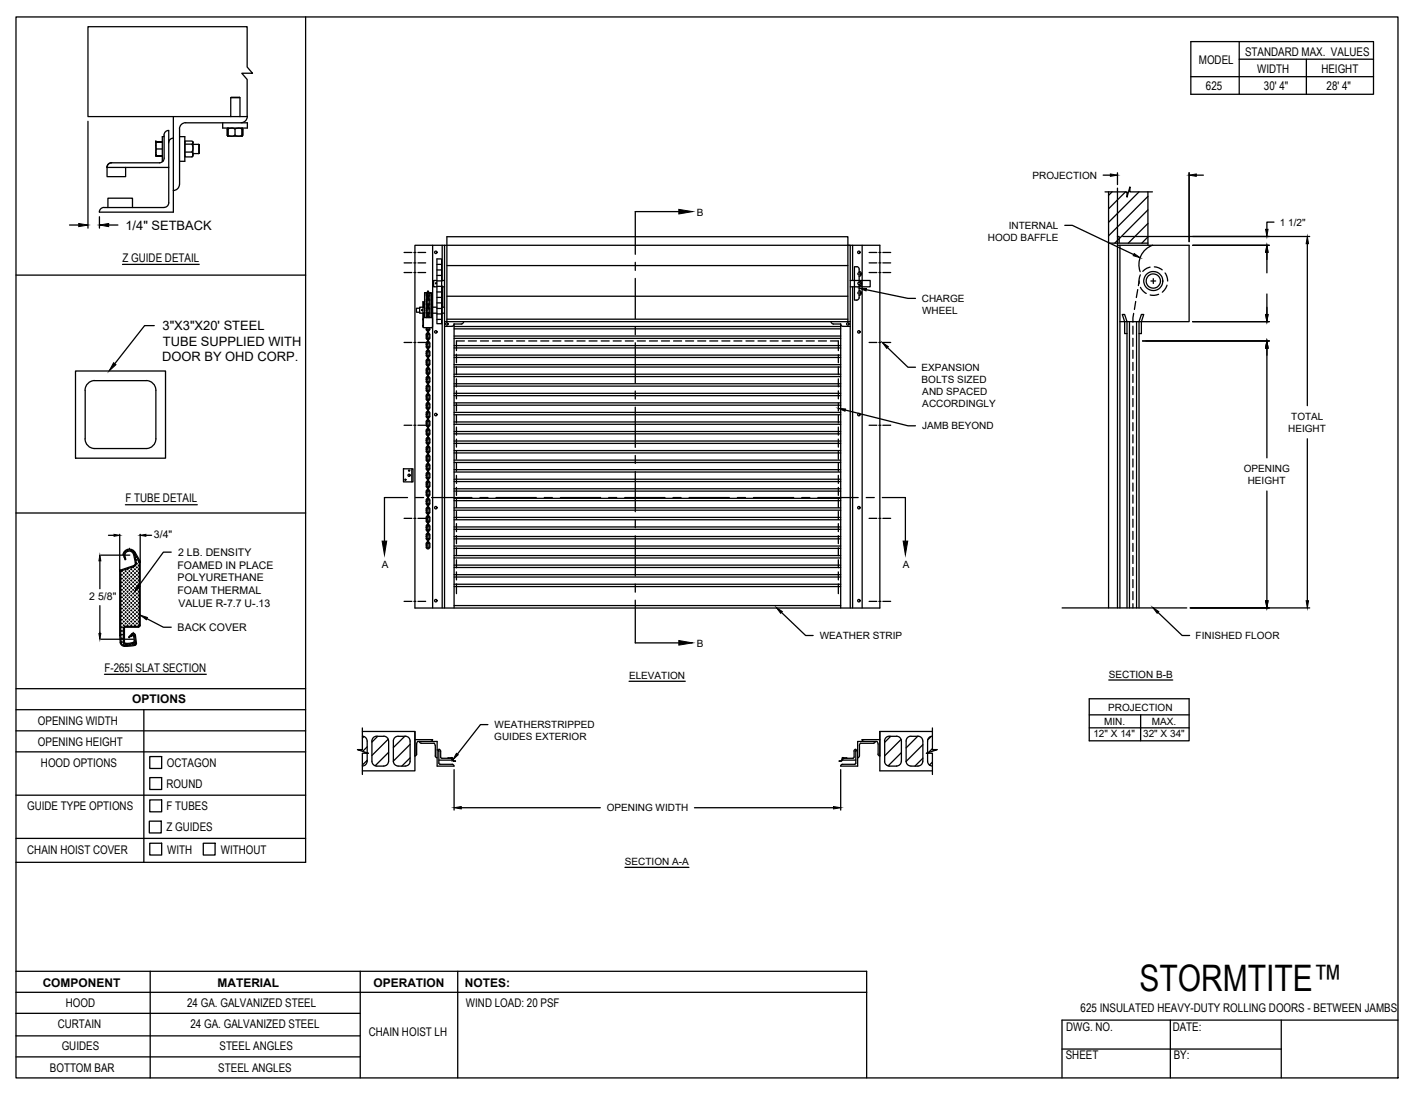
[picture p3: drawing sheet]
<svg xmlns="http://www.w3.org/2000/svg" width="279mm" height="216mm" viewBox="0 0 279 216" stroke-linecap="round" stroke-linejoin="round" font-family="sans-serif">
<!-- layer: CHAIN HOIST LH -->
<g fill="none" stroke="#000" stroke-width=".25">
<path d="M218 37.9h4.4v1l.5-2v1h4.5M218.7 37.9v82.1M219.4 37.9l-.7 .6M220.5 37.1v82.9M222.1 37.9l-3.4 3.3M222.9 37h.1M224.7 37.9l-6 6M226.5 38.8l-7.8 7.7M226.5 37.9v10.5M79.7 49.8h1.6M79.7 51.9h1.6M79.7 53.8h1.6"/>
<path d="M81.7 49.8h.4M81.7 51.9h.4M81.7 53.8h.4M81.9 48.4h91.7v71.6h-91.7zM82.5 49.8h1.5M82.5 51.9h1.5M82.5 53.8h1.5M84.1 58.2l.3 .4M84.1 60l.3 .3M84.1 58.1h.2h-.2M84.3 58.2l.1 .2M84.3 60l.1 .1"/>
<path d="M84.3 59.3v.2h-.2l.2 .1v.4M84.3 58v.3M84.4 57.6l-.3 .4M84.4 58.9l-.3 .4M84.4 57.8l-.1 .2M84.4 59.1l-.1 .2M84.4 58.3h.1M84.4 58.3v.9h.1M84.5 57.5h-.1v.5l.1-.1M84.5 57.8l.1 .2M84.5 59.1l.1 .9M84.5 57.6l.3 .4"/>
<path d="M84.5 58.9l.3 .4M84.5 58.3v.4h-.1h.1v.5M84.5 57.5v.5M84.6 60l-.1 .1M84.6 58l-.1 .4M84.8 58.2l-.3 .4M84.8 60l-.3 .3M85.4 48.4v71.6M86.1 55.9h.1M86.2 55.4h-.6v1.2h.6M86.2 51.1h.9v12.8h-.9zM86.2 56.5h.9"/>
<path d="M86.2 55.4h.9M86.2 59.8h.9M86.2 58.7h.9M86.2 57.6h.9M86.2 54.4h.9M86.2 53.3h.9M86.2 52.2h.9M87.1 55.4h.6M87.1 56.6h.6M87.2 48.4v7.1M87.2 56.4v63.6M87.4 56.6v4"/>
<path d="M87.7 48.4v71.6M88.2 52.4h79.1M88.2 58.5h79.1M167.3 48.4h.4M167.8 55.4h3.9v1.2h-3.9M167.8 48.4v71.6M168.2 48.4v7M168.2 56.6v63.4M169.5 57.3a.48 .48 0 0 1 .5 .5 .48 .48 0 0 1-.5 .5M169.5 53.6a.48 .48 0 0 1 .5 .4 .48 .48 0 0 1-.5 .5M169.5 55.5a.48 .48 0 0 1 .5 .4 .48 .48 0 0 1-.5 .5M169.5 53.1l-.2-.4-.7-.1v6.6h.7l.2-.2v-.7"/>
<path d="M169.5 54.5v1h.5M169.5 53.1v.5M170 56.4h-.5v.9M170.1 48.4v71.6M171.5 49.8h1.5M171.5 51.9h1.5M171.5 53.8h1.5M173.4 49.8h.4M173.4 51.9h.4M173.4 53.8h.4M174.2 49.8h1.5M174.2 51.9h1.5"/>
<path d="M174.2 53.8h1.5M218.7 48h7.8M220.5 48.4h14.1v15.1h-13.6M220.5 46.7h.3v1.2M221 48.4v71.6M224.1 59.5l-.3 1.6M224.5 57.2l-.3 1.5M224.8 55.5l-.2 .9M225 54.3l-.3 .9 .1 .7M225 56.7l.5 .7 .7 .5M226.5 41.4l-6.5 6.6M226.5 44.1l-3.9 3.9"/>
<path d="M226.5 46.8l-1.2 1.2M226.9 52.7l-.6 .2-.8 .7M227.1 55.5h.9M227.4 48.4a4.1 4.1 0 0 0-2.4 5.2M227.6 55v.9M227.8 52.7l.8 .2 .7 .4M228.6 58.1l-.9 .2-.8-.1M229.9 53.9l.3 .6 .2 1M230.3 56.3l-.3 .5-.7 .9M79.7 67.6h1.6M81.7 67.6h.4M82.5 67.6h1.5"/>
<path d="M82.8 60.8h-.6v.8h.6M83.3 61.2h.1M83.4 64.2v.2M83.4 62.9v.3M83.5 60.6h-.7v1.2h.7M83.5 60.6l.3 .1M83.5 62.7h1.8v1.9l-1.6 .1-.2-.2M83.5 60.6v-1.1v5.1v-2.7M83.8 61.7l-.3 .2M84.1 78.8l.3 .3M84.1 75.3l.3 .3M84.1 61.7l.3 .3"/>
<path d="M84.1 71.5h.2v.4M84.1 74.6v.7M84.1 64.7v.4l.3 .2M84.1 69.7h.2v.4M84.3 78.8l.1 .1M84.3 77l.1 .2M84.3 75.3l.1 .2M84.3 71.9l.1 .1M84.3 73.6l.1 .1M84.3 66.7l.1 .2M84.3 65l.1 .2M84.3 68.4l.1 .2"/>
<path d="M84.3 70.1l.1 .2M84.3 61.7l.1 .1M84.3 78.1v.2h-.2h.2v.5M84.3 79.8v.3h-.2h.2v.4M84.3 74.6v.3h-.2h.2v.4M84.3 76.3v.3h-.2h.2v.4M84.3 72.9v.3h-.2h.2v.4M84.3 71.2v.2h-.2M84.3 66v.3h-.2h.2v.4M84.3 69.4v.3h-.2M84.3 67.7v.3h-.2h.2v.4M84.3 61v.3h-.2h.2v.4"/>
<path d="M84.3 64.7v.3M84.4 79.4a1.09 1.09 0 0 0 0 1.4M84.4 77.7l-.3 .2v.9M84.4 76l-.3 .2v.8l.3 .4M84.4 74.3l-.3 .3M84.4 70.8l-.3 .2v.9l.3 .3M84.4 72.5a1.09 1.09 0 0 0 0 1.4M84.4 65.7a1.09 1.09 0 0 0 0 1.3M84.4 67.4a1.09 1.09 0 0 0 0 1.4M84.4 69.1l-.3 .3v.9l.3 .2M84.4 62.4l-.3 .3v-4.9h-.3v4.9M84.4 60.6l-.3 .4"/>
<path d="M84.4 77.9l-.1 .2M84.4 79.6l-.1 .2M84.4 76.2l-.1 .1M84.4 74.4l-.1 .2M84.4 72.7l-.1 .2M84.4 71l-.1 .2M84.4 65.8l-.1 .2M84.4 67.6l-.1 .1M84.4 69.3l-.1 .1M84.4 62.5l-.1 .2M84.4 60.8l-.1 .2M84.4 62.6v.1"/>
<path d="M84.4 79.7h.1M84.4 73.7h.1M84.4 65.9h.1M84.4 69.4h.1M84.4 77.5h.1v.5M84.4 73.7v.8h.1M84.4 74.1h.1v.4M84.4 68.9h.1h-.1M84.4 62.2h.1v.4M84.4 60.4h.1M84.4 65.5h.1v.4M84.4 79.2h.1v.5"/>
<path d="M84.5 77.1h-.1v.9h.1M84.5 78.8h-.1v.9M84.5 75.4h-.1v.9h.1M84.5 71.9h-.1v.9h.1M84.5 70.2h-.1v.9h.1M84.5 65.1h-.1v.8M84.5 68.5h-.1v.9M84.5 66.8h-.1v.8h.1M84.5 61.8h-.1v.8M84.5 62.6v.1M84.5 60h-.1v.9h.1M84.5 77.9l.1 .9"/>
<path d="M84.5 79.6l.1 .2-.1 .8M84.5 74.4l.1 .2M84.5 76.2l.1 .1-.1 .9M84.5 72.7l.1 .9-.1 .1M84.5 71l.1 .9-.1 .1M84.5 65.8l.1 .2-.1 .9M84.5 69.3l.1 .8-.1 .2M84.5 67.6l.1 .8-.1 .2M84.5 62.5l.1 .2M84.5 60.8l.1 .9-.1 .1M84.5 77.7l.3 .2v.9M84.5 79.4l.3 .4v.8l-.3 .2"/>
<path d="M84.5 74.3l.3 .3M84.5 76l.3 .3v.9l-.3 .2M84.5 72.5l.3 .2v.9l-.3 .3M84.5 70.8l.3 .2v.9l-.3 .3M84.5 65.7l.3 .3v.9l-.3 .1M84.5 69.1l.3 .2v.8l-.3 .4M84.5 67.4l.3 .2v.8l-.3 .4M84.5 62.4l.3 .3v-4.9h.3v4.9M84.5 60.6l.3 .4M84.5 78.8v.4h-.1M84.5 73.7v.4h-.1M84.5 75.4v.4h-.1h.1v.5"/>
<path d="M84.5 71.9v.4h-.1l.1 .1v.4M84.5 70.2v.4l-.1 .1h.1v.4M84.5 65.1v.4h-.1M84.5 66.8v.4h-.1h.1v.4M84.5 61.8v.4h-.1M84.5 60v.9M84.5 68.5v.9M84.5 77.1v.4h-.1M84.6 78.8l-.1 .1M84.6 75.3l-.1 .2M84.6 64.7l-.1 .5M84.6 74.6v.7"/>
<path d="M84.8 78.8l-.3 .3M84.8 75.3l-.3 .3M84.8 61.7l-.3 .3M84.8 64.7v.4l-.3 .2M84.8 74.6v.7M85.1 61.8h1.1M85.1 60.6h1.1M86.2 63h.9M86.2 62h.9M86.2 60.9h.9M87.1 61.8h.6M87.1 60.6h.6"/>
<path d="M87.7 63.5h80.1M88.2 63.5v-16.8h79.1v16.8M88.2 63h79.1M89.6 63.9l-.1 .3-.4 .2h-1.4M89.6 63.9v56.1M89.6 64.4h76.3M89.6 80h76.3M89.6 79.5h76.3M89.6 78.1h76.3M89.6 77.6h76.3M89.6 76.2h76.3M89.6 75.7h76.3"/>
<path d="M89.6 74.3h76.3M89.6 73.9h76.3M89.6 72.4h76.3M89.6 72h76.3M89.6 70.5h76.3M89.6 70.1h76.3M89.6 68.7h76.3M89.6 68.2h76.3M89.6 66.8h76.3M89.6 66.3h76.3M89.6 64.9h76.3M90.1 70v1.6"/>
<path d="M90.1 72.4v1.6M90.1 74.8v1.5M90.1 77.1v1.6M90.1 79.5v1.6M91.5 63.5l-.3 .4h-.2h-1.4M91.6 67.3h-1.5v1.9M92.4 67.3h1.6M94.8 67.3h1.6M97.2 67.3h1.6M99.6 67.3h1.6M101.9 67.3h1.6M104.3 67.3h1.6"/>
<path d="M106.7 67.3h1.6M109.1 67.3h1.6M111.5 67.3h1.6M113.9 67.3h1.5M116.2 67.3h1.6M118.6 67.3h1.6M121 67.3h1.6M123.4 67.3h1.6M125.8 67.3h1.5M128.1 67.3h1.6M130.5 67.3h1.6M132.9 67.3h1.6"/>
<path d="M135.3 67.3h1.6M137.7 67.3h1.6M140 67.3h1.6M142.4 67.3h1.6M144.8 67.3h1.6M147.2 67.3h1.6M149.6 67.3h1.6M152 67.3h1.5M154.3 67.3h1.6M156.7 67.3h1.6M159.1 67.3h1.6M161.5 67.3h1.6"/>
<path d="M163.9 67.3h1.5v1.9M164 63.5l.2 .4h.3h1.4v56.1M165.4 70v1.6M165.4 72.4v1.6M165.4 74.8v1.5M165.4 77.1v1.6M165.4 79.5v1.6M165.9 63.9l.2 .4 .2 .1h1.5M171.5 67.6h1.5M173.4 67.6h.4M174.2 67.6h1.5M222.4 65.8h-.5v-2.3l-.5-1.4h.5l.5 1.4v56.5"/>
<path d="M222.9 63.5v56.5M223.5 64.4v1.6M223.5 66.8v1.5M223.5 69.1v1.6M223.5 71.5v1.6M223.5 73.9v1.6M223.5 76.3v1.6M223.5 78.7v1.5M223.7 61.8l-.2 1.8M224.3 63.5v56.5M224.7 65.8h.5v-2.3l.5-1.4h-.5l-.5 1.4v56.5M79.6 92.5h1.9v2.6h-1.9z"/>
<path d="M79.7 83.9h1.6M81.3 92.5v2.6M81.7 83.9h.4M82.5 83.9h1.5M84.1 89.1l.3 .3M84.1 92.5l.3 .3M84.1 85.2h.2v.4M84.1 86.7v.8l.3 .2M84.1 93.8h.2v.4M84.1 83.5h.2v.4M84.1 97v.8l.3 .2M84.1 97.3h.2v.4"/>
<path d="M84.3 85.6l.1 .2M84.3 87.3l.1 .2M84.3 89.1l.1 .1M84.3 94.2l.1 .2M84.3 90.8l.1 .1M84.3 92.5l.1 .2M84.3 80.5l.1 .1M84.3 82.2l.1 .1M84.3 83.9l.1 .2M84.3 97.7l.1 .1M84.3 99.4l.1 .1M84.3 95.9l.1 .2"/>
<path d="M84.3 84.9v.3h-.2M84.3 88.4v.2h-.2h.2v.5M84.3 86.7v.2h-.2h.2v.5M84.3 93.5v.3h-.2M84.3 95.3v.2h-.2h.2v.4M84.3 91.8v.3h-.2h.2v.4M84.3 90.1v.3h-.2h.2v.4M84.3 83.2v.3h-.2M84.3 81.5v.3h-.2h.2v.4M84.3 97v.2h-.2M84.3 98.7v.3h-.2h.2v.4M84.4 88l-.3 .2v.9"/>
<path d="M84.4 84.6l-.3 .2v.8l.3 .4M84.4 86.3l-.3 .3M84.4 94.9a1.09 1.09 0 0 0 0 1.4M84.4 93.2l-.3 .2v.8l.3 .4M84.4 89.7l-.3 .2v.9l.3 .3M84.4 91.5l-.3 .2v.8M84.4 81.1a1.09 1.09 0 0 0 0 1.4M84.4 82.9l-.3 .3v.8l.3 .2M84.4 96.6l-.3 .4M84.4 98.4l-.3 .3v.8l.3 .2M84.4 84.8l-.1 .1M84.4 86.5l-.1 .1"/>
<path d="M84.4 88.2l-.1 .2M84.4 95.1l-.1 .1M84.4 93.4l-.1 .1M84.4 91.7l-.1 .1M84.4 89.9l-.1 .2M84.4 81.3l-.1 .2M84.4 83l-.1 .2M84.4 96.8l-.1 .2M84.4 98.5l-.1 .2M84.4 87.4h.1M84.4 91.7h.1M84.4 84h.1"/>
<path d="M84.4 97.7h.1M84.4 87.4v.9h.1M84.4 84v.8h.1M84.4 82.7h.1h-.1M84.4 97.7v.9h.1M84.4 87.8h.1v.5M84.4 91.3h.1v.4M84.4 99.9h.1v.4M84.5 85.7h-.1v.9h.1M84.5 89.1h-.1v.9h.1M84.5 92.6h-.1v.9l.1-.1M84.5 94.3h-.1v.9h.1"/>
<path d="M84.5 90.9h-.1v.8M84.5 82.3h-.1v.8h.1M84.5 80.5l-.1 .1v.8h.1M84.5 96h-.1v.4h.1h-.1v.5h.1M84.5 99.5h-.1v.8h.1M84.5 95.1l.1 .2-.1 .8M84.5 84.8l.1 .1-.1 .9M84.5 88.2l.1 .9M84.5 86.5l.1 .1M84.5 93.4l.1 .1-.1 .9M84.5 91.7l.1 .8M84.5 89.9l.1 .9-.1 .1"/>
<path d="M84.5 83l.1 .9-.1 .2M84.5 81.3l.1 .9-.1 .1M84.5 96.8l.1 .2M84.5 98.5l.1 .9-.1 .1M84.5 94.9l.3 .4v.8l-.3 .2M84.5 84.6l.3 .3v.9l-.3 .2M84.5 88l.3 .2v.9M84.5 86.3l.3 .3M84.5 93.2l.3 .3v.9l-.3 .2M84.5 91.5l.3 .2v.8M84.5 89.7l.3 .2v.9l-.3 .3M84.5 82.9l.3 .1v.9l-.3 .3"/>
<path d="M84.5 81.1l.3 .2v.9l-.3 .3M84.5 96.6l.3 .4M84.5 98.4l.3 .1v.9l-.3 .3M84.5 87.4v.4h-.1M84.5 85.7v.4h-.1h.1v.5M84.5 92.6v.4h-.1h.1v.5M84.5 94.3v.4h-.1h.1v.5M84.5 90.9v.4h-.1M84.5 89.2v.4h-.1h.1v.4M84.5 84v.4h-.1h.1v.5M84.5 80.6v.3l-.1 .1h.1v.4M84.5 99.5v.4h-.1"/>
<path d="M84.5 97.7v.4l-.1 .1h.1v.4M84.5 82.3v.8M84.5 96v.9M84.6 89.1l-.1 .1M84.6 92.5l-.1 .2M84.6 86.7l-.1 .8M84.6 97l-.1 .8M84.8 89.1l-.3 .3M84.8 92.5l-.3 .3M84.8 86.7v.8l-.3 .2M84.8 97v.8l-.3 .2M89.6 98.8h76.3"/>
<path d="M89.6 98.3h76.3M89.6 96.9h76.3M89.6 96.5h76.3M89.6 95h76.3M89.6 94.6h76.3M89.6 93.2h76.3M89.6 92.7h76.3M89.6 91.3h76.3M89.6 90.8h76.3M89.6 89.4h76.3M89.6 88.9h76.3M89.6 87.5h76.3"/>
<path d="M89.6 87h76.3M89.6 85.6h76.3M89.6 85.2h76.3M89.6 83.7h76.3M89.6 83.3h76.3M89.6 81.9h76.3M89.6 81.4h76.3M90.1 81.9v1.6M90.1 84.3v1.6M90.1 86.7v1.5M90.1 89v1.6M90.1 91.4v1.6"/>
<path d="M90.1 93.8v1.6M90.1 96.2v1.6M90.1 98.6v1.6M165.4 81.9v1.6M165.4 84.3v1.6M165.4 86.7v1.5M165.4 89v1.6M165.4 91.4v1.6M165.4 93.8v1.6M165.4 96.2v1.6M165.4 98.6v1.6M171.5 83.9h1.5"/>
<path d="M173.4 83.9h.4M174.2 83.9h1.5M223.5 81v1.6M223.5 83.4v1.6M223.5 85.8v1.6M223.5 88.2v1.6M223.5 90.6v1.6M223.5 92.9v1.6M223.5 95.3v1.6M223.5 97.7v1.6M79.7 102.3h1.6M79.7 118.7h1.6"/>
<path d="M81.7 102.3h.4M81.7 118.7h.4M82.5 102.3h1.5M82.5 118.7h1.5M84.1 102.8l.3 .4M84.1 105.9h.2v.4M84.1 107.6h.2v.4M84.1 100.4v.9l.3 .1M84.3 102.8l.1 .2M84.3 106.3l.1 .1M84.3 104.5l.1 .2M84.3 101.1l.1 .2"/>
<path d="M84.3 100.4v.3h-.2h.2v.4M84.3 105.6v.2h-.2M84.3 107.3v.2h-.2M84.3 103.8v.3h-.2h.2v.4M84.3 102.1v.3h-.2h.2v.4M84.4 100.1l-.3 .3M84.4 106.9l-.3 .2v.9a.35 .35 0 0 0 .3 .3 .35 .35 0 0 0 .4-.3v-.7l-.3-.4M84.4 105.2l-.3 .2v.9l.3 .3M84.4 103.5l-.3 .3v.9l.3 .2M84.4 101.8l-.3 .2v.8M84.4 100.2l-.1 .2M84.4 107.1l-.1 .2"/>
<path d="M84.4 105.4l-.1 .1M84.4 103.7l-.1 .1M84.4 102l-.1 .1M84.4 105.5h.1M84.4 102h.1M84.4 101.6h.1v.4M84.5 102.9h-.1v.4h.1h-.1v.5l.1-.1M84.5 104.6h-.1v.9M84.5 106.3h-.1v.9h.1M84.5 101.2h-.1v.8M84.5 100.2l.1 .2M84.5 107.1l.1 .9-.2 .2-.1-.2"/>
<path d="M84.5 105.4l.1 .2-.1 .8M84.5 103.7l.1 .8-.1 .2M84.5 102l.1 .8M84.5 100.1l.3 .3M84.5 105.2l.3 .4v.8l-.3 .2M84.5 103.5l.3 .2v.8l-.3 .4M84.5 101.8l.3 .2v.8M84.5 104.6v.4h-.1h.1v.5M84.5 106.3v.4h-.1l.1 .1v.4M84.5 101.2v.4h-.1M84.5 102.9v.9M84.6 102.8l-.1 .2"/>
<path d="M84.6 100.4l-.1 .9M84.8 102.8l-.3 .4M84.8 100.4v.9l-.3 .1M89.6 119.5h76.3M89.6 115.8h76.3M89.6 115.3h76.3M89.6 113.9h76.3M89.6 113.4h76.3M89.6 112h76.3M89.6 111.5h76.3M89.6 110.1h76.3M89.6 109.6h76.3"/>
<path d="M89.6 108.2h76.3M89.6 107.8h76.3M89.6 106.3h76.3M89.6 105.9h76.3M89.6 104.5h76.3M89.6 104h76.3M89.6 102.6h76.3M89.6 102.1h76.3M89.6 100.7h76.3M89.6 100.2h76.3M90.1 100.9v1.6M90.1 103.3v1.6"/>
<path d="M90.1 105.7v1.6M90.1 108.1v1.6M90.1 110.5v1.6M90.1 112.9v1.5M90.1 115.2v2M165.4 100.9v1.6M165.4 103.3v1.6M165.4 105.7v1.6M165.4 108.1v1.6M165.4 110.5v1.6M165.4 112.9v1.5M165.4 115.2v2"/>
<path d="M171.5 102.3h1.5M171.5 118.7h1.5M173.4 102.3h.4M173.4 118.7h.4M174.2 102.3h1.5M174.2 118.7h1.5M209.6 120h24.6M223.5 100.1v1.6M223.5 102.5v1.6M223.5 104.9v1.5M223.5 107.2v1.6M223.5 109.6v1.6"/>
<path d="M223.5 112v1.6M223.5 114.4v1.6M223.5 116.8v1.5M223.5 119.1v.9M71.5 145.3a.94 .94 0 0 1 .9 .9M71.5 144.4h10.4v7.7h-10.4M71.5 143.7v4.2h-1l2.2 .8h-1.2v4.1M71.8 145.4l-.3 .3M72.4 150.2a.94 .94 0 0 1-.9 1M72.5 147.4l-.9 .9M72.5 150.1l-1 .9M72.5 146.2v2.4"/>
<path d="M72.5 148.7v1.5M73.4 150.2a.94 .94 0 0 0 .9 1h1.4a.98 .98 0 0 0 1-1M73.4 146.2v4M74.3 145.3a.94 .94 0 0 0-.9 .9M74.3 145.3h1.4M74.5 145.3l-1.1 1.2M75.7 145.3a.94 .94 0 0 1 1 .9M76.6 145.9l-3.2 3.2M76.7 148.5l-2.7 2.6M76.7 146.2v4M77.6 146.2v4M78.6 145.3a.94 .94 0 0 0-1 .9"/>
<path d="M78.6 145.3h1.4M79.9 145.3l-2.3 2.2M80 145.3a.94 .94 0 0 1 .9 .9M80.9 146.9l-3.3 3.3a.94 .94 0 0 0 1 1h1.4M80.9 149.6l-1.6 1.6M80.9 146.2v4M80.9 150.2a.94 .94 0 0 1-.9 1M81.9 149.2l.3-.4v-2l.2-.5h3.9v4.9h3.3l-.4-.4h-2.4M81.9 146h3.5M81.9 144.4v4.8M82.7 146.3l.4 .4M83.1 146.7h2.6"/>
<path d="M85.3 146l-.3 .3M85.6 146.7l.3 .4v2.1M85.9 149.2l.3 .3M86.2 148l.4 .3M86.9 149.4l.3 .2h1.8l.4 .6h.5h-.4l-.2-.6h-.3M86.9 148.2l-.3-.3v2.7l.2 .2M87 148.2v1.2M88.9 149.6l.3 .4h-2.6M89.1 149.6h-.7M166.4 149.6l-.2-.1v.2M166.4 149.6l-.3 .6h-.5h.4l.2-.5M166.4 149.6h.7"/>
<path d="M166.4 149.6h1.9M166.6 149.6l-.4 .4h2.7M168.3 149.6l.2-.2 .1-1.4 .3-.1v2.7l-.3 .2M169.2 148l-.3 .3M169.6 149.2l-.4 .3M169.6 147.2v2M169.8 146.7l-.2 .4M169.8 146.7h2.6M170.1 146l.3 .3M170.1 146h3.5M172.7 146.3l-.3 .4M173.2 148.8l.4 .4"/>
<path d="M173.2 146.8l-.2-.5h-3.8v4.9h-3.3l.3-.4h2.4M173.3 146.8v2M174.5 150.2a.94 .94 0 0 0 1 1M174.6 146.2v4M175.5 145.3a.94 .94 0 0 0-1 .9M175.5 145.3h1.4M175.7 145.3l-1.1 1.2M176.9 145.3a.94 .94 0 0 1 .9 .9M177.8 145.9l-3.2 3.3M177.8 150.2a.94 .94 0 0 1-.9 1h-1.4M177.9 148.5l-2.7 2.7M177.9 146.2v4"/>
<path d="M178.8 146.2v4.1l3.3-3.3M178.8 150.2a.98 .98 0 0 0 .9 1h1.4a.94 .94 0 0 0 1-1M179.7 145.3a.94 .94 0 0 0-.9 .9M179.7 145.3h1.4M181.1 145.3l-2.3 2.3M181.1 145.3a.94 .94 0 0 1 1 .9M182.1 149.6l-1.6 1.6M182.1 146.2v4M183 146.2v2.4M183 150.2a.94 .94 0 0 0 1 1M183.1 148.7l-.1 1.5M183.7 145.4l-.6 .6"/>
<path d="M184 145.3a.94 .94 0 0 0-1 .9M184 143.7v4.2h.9l-2.1 .8h1.2v4.1M184 144.4h-10.4v7.7h10.4M184 147.7l-.8 .8M184 150.4l-.6 .6"/>
<circle cx="86" cy="49.8" r=".24"/>
<circle cx="86" cy="55.9" r=".1"/>
<circle cx="169.5" cy="49.8" r=".24"/>
<circle cx="169.5" cy="57.8" r=".24"/>
<circle cx="169.5" cy="54" r=".24"/>
<circle cx="169.5" cy="55.9" r=".24"/>
<circle cx="227.6" cy="55.5" r="1.88"/>
<circle cx="227.6" cy="55.5" r="1.41"/>
<circle cx="83.3" cy="61.2" r=".1"/>
<circle cx="86" cy="65.5" r=".24"/>
<circle cx="88.2" cy="63.9" r=".24"/>
<circle cx="167.3" cy="63.9" r=".24"/>
<circle cx="169.5" cy="65.5" r=".24"/>
<circle cx="80" cy="94.7" r=".12"/>
<circle cx="80.7" cy="92.9" r=".12"/>
<circle cx="80.7" cy="93.8" r=".22"/>
<circle cx="86" cy="81.8" r=".24"/>
<circle cx="169.5" cy="81.8" r=".24"/>
<circle cx="86" cy="100.2" r=".24"/>
<circle cx="86" cy="118.5" r=".24"/>
<circle cx="169.5" cy="100.2" r=".24"/>
<circle cx="169.5" cy="118.5" r=".24"/>
<circle cx="89.1" cy="149.6" r=".07"/>
<circle cx="166.3" cy="149.6" r=".07"/>
</g>
<!-- layer: ANNOTATIONS -->
<g fill="none" stroke="#000" stroke-width=".25">
<path d="M17.4 23.9v21.1M217.7 34.6h1.4M220.5 34.1v2.3M234.6 34.1v13.6M236.1 34.6h1.3M13.7 44.4h1.8M19.6 42.8v2.2M21.4 44.4h1.9M170.9 57.2l8.3 1.7h1.4M210.1 44.5h1.5l12.1 5.7M221.5 46.7h36.9M235.3 48.4h15.1"/>
<path d="M250 49.8v4M250 58v4.1M251.4 43.8h-1.4v1.5M258 48.1v32M30.4 64.3h-1.9l-5.9 7.5M175.1 68.6l4.1 3.9h1.4M225.4 67.3h25M235.3 63.5h15.1M250 68.7v21.7M166.8 80.9l12.4 3.1h1.4M250 96.9v21.7M258 86.6v32"/>
<path d="M19.7 110.7v5.5M19.7 119.5v5.5M19.9 109.6h5.7M21.4 105.6h1.1M23.6 105.5v7.2M27.7 105.5v5.4M28.8 105.6h1.1M33.8 109h-1.6l-4.8 6.6M234.9 120h23.5M19.9 126.2h6.5M29 122.1l3.2 1.7h1.6M124.1 134.5h11.1"/>
<path d="M154.2 120.9l4.8 4.5h1.4M214.9 137.9h19.7v8.3h-19.7zM218.8 134.2h12.6M228.5 120.9l4.8 4.5h1.4M89.6 151.9v8M91 159.4h27.4M96.3 143h-1.5l-4.5 5.8M137 159.4h27.5M165.9 151.9v8M214.9 141.1h19.7M214.9 143.6h19.7M225.1 141.1v5.1"/>
<path d="M123.3 171.2h12.6"/>
</g>
<g fill="#000" stroke="#000" stroke-width=".2">
<path d="M219.1 34.3l1.4 .3-1.4 .2zM234.6 34.6l1.5-.3v.5zM15.5 44.1l1.9 .3-1.9 .3zM19.6 44.4l1.8-.3v.6zM169.5 56.9h1.5l-.1 .5zM223.8 50l1.2 .9-1.4-.4zM250 48.4l.2 1.4h-.5zM249.7 45.3h.5l-.2 1.4zM258 46.7l.2 1.4h-.5zM22.4 71.6l.5 .4-1.4 1.2zM174.1 67.6l1.2 .8-.3 .3zM250 67.3l.2 1.4h-.5z"/>
<path d="M249.7 62.1h.5l-.2 1.4zM165.4 80.6l1.4 .1-.1 .5zM19.7 109.6l.2 1.1h-.4zM22.5 105.5l1.1 .1-1.1 .2zM27.2 115.4l.4 .3-1.1 1.1zM27.7 105.6l1.1-.1v.3zM249.7 118.6h.5l-.2 1.4zM257.7 118.6h.5l-.2 1.4zM19.5 125h.4l-.2 1.2zM27.7 121.4l1.4 .5-.2 .4zM153.2 119.9l1.2 .8-.4 .3zM227.5 119.9l1.1 .8-.3 .3z"/>
<path d="M90.1 148.7l.3 .2-1 1zM89.6 159.4l1.4-.2v.4zM164.5 159.2l1.4 .2-1.4 .2z"/>
</g>
<!-- layer: CHAIN HOIST LH -->
<path d="M90.1 70.1h.1" fill="none" stroke="#000" stroke-width=".2"/>
<!-- layer: SECTION CUTS -->
<g fill="none" stroke="#000" stroke-width=".25">
<path d="M125.3 51.8v1.6M125.3 54.9v8M133.9 41.8h-8.6v8.4M125.3 64.5v1.6M125.3 67.6v8M125.3 77.2v1.6M80.4 98.2h-4.5v8.6M82 98.2h1.6M85.2 98.2h7.9M94.7 98.2h1.6M97.9 98.2h7.9M107.4 98.2h1.6"/>
<path d="M110.6 98.2h7.9M120.1 98.2h1.6M123.3 98.2h7.9M125.3 80.3v8M125.3 89.9v1.6M125.3 93v8M132.8 98.2h1.6M136 98.2h7.9M145.5 98.2h1.6M148.7 98.2h7.9M158.2 98.2h1.6M161.4 98.2h7.9"/>
<path d="M170.9 98.2h1.6M174.1 98.2h4.5v8.6M125.3 102.6v1.6M125.3 105.7v8M125.3 115.3v1.6M125.3 118.4v8.5h8.6"/>
</g>
<path d="M133.9 41.3l2.8 .5-2.8 .4zM75.4 106.8h.9l-.4 2.7zM178.2 106.8h.9l-.5 2.7zM133.9 126.4l2.8 .5-2.8 .4z" fill="#000" stroke="#000" stroke-width=".2"/>
<!-- layer: DETAILS -->
<g fill="none" stroke="#000" stroke-width=".25">
<path d="M17.4 5.3h31.4v7.9l1 1.3h-2.1l1.1 1.2v7.3h-31.4zM45.5 19.3h1.8v3.7M45.5 19.3v3.7M45.5 19.3h1.8M21.1 33v1.9h3.7v-1.9M22 32.1a.92 .92 0 0 0-.9 .9h12.2M30.8 30.8h.1M30.8 28h.1M30.8 30.8h1.2M30.9 30.8h.1M30.9 30.8h1.1M32 28h-1.2"/>
<path d="M32 29.4h-1.1l-.1 .7 .1 .7h1.1M32 28h-1.1l-.1 .7 .1 .7M32 28h-1.2v2.8h.1M32.4 26.7a.92 .92 0 0 1 .9-1v14.3a.92 .92 0 0 1-.9 .9M32.4 26.7v4.5a.92 .92 0 0 1-.9 .9h-9.5a.88 .88 0 0 0-.9 .9M32.4 27h-.4v4.8h.2M34.2 27.3a.92 .92 0 0 0-.9 .9M34.2 23v18.9h-14.6M35.4 36.4a1.22 1.22 0 0 1-1.2 1.2M35.4 27h1.1v4.8h-1.1M36.5 30.8h.1M36.5 28h.1"/>
<path d="M36.5 28.4h1.4l.2 .8-.2 .8h-1.4M37.9 28.4l.2-.3-.2-.3h-1.4v3.2h1.4l.2-.5-.2-.5M38 27.9l.1 .1v2.8l-.2 .2M38.1 28.5h1.1M38.1 30.3h1.1M39.2 28.5l.1 .1v1.6l-.1 .1M39.2 28.5v1.8M43.9 24.2v1.1h4.9v-1.1h-12.2a1.22 1.22 0 0 0-1.2 1.2v11M44.8 26.7l.2 .2M44.8 25.4l.2-.1v.1M44.9 25.4l-.1 1.3 .2 .2M45 25.3l-.1 .1"/>
<path d="M45 25.4l.7-.1 .7 .1v1.3l-.5 .2-.9-.2zM45 25.4v1.5h2.7M45 25.4h-.1v1.3l.1 .2M46.4 25.4l.7-.1 .6 .1M46.4 26.7l.7 .2 .6-.2v-1.4l.1 1.6M47.7 26.7v.2M47.8 25.3l.1 .1-.1 1.5M47.8 25.3l.1 .1v1.3l-.1 .1M48.8 23a1.22 1.22 0 0 1-1.2 1.2M21.3 41v-1.9h4.8v1.9M32.4 41l-11.9-.1a.92 .92 0 0 0-.9 1M14.9 73.2h17.8v17.2h-17.8z"/>
<path d="M16.8 77v9.6M18.7 75.1a1.92 1.92 0 0 0-1.9 1.9M18.7 75.1h10.2M28.8 75.1a1.92 1.92 0 0 1 2 1.9v9.6a1.92 1.92 0 0 1-2 1.9h-10.1a1.92 1.92 0 0 1-1.9-1.9M23.6 112.8l.1 13.9a.97 .97 0 0 0 1.3 .8h.8a.89 .89 0 0 0 1.1-.6M23.8 112.5l-.2 .2M23.8 112.8l.1 13.9a.79 .79 0 0 0 1 .7l1.7-.2M24 117.9h.2M24 117.1h.2M24 116.4h.2M24 115.7h.2M24 114.9h.2"/>
<path d="M24 114.2h.2M24 113.5h.2M24 118.6h.2M24 119.4h.2M24 112.7h.2M24 112.6v.2M24 113.4v.1M24 114.1v.2M24 114.8v.2M24 115.6v.2M24 116.3v.2M24 117.1v.1"/>
<path d="M24 117.8v.2M24 118.5v.2M24 119.3v.1M24 120v.2M24.3 109.5a1.28 1.28 0 0 1 1-1.1 1.28 1.28 0 0 1 1.4 .7l1 1.9v12.4M24.3 109.5h.1M24.3 118.2h.2M24.3 117.5h.2M24.3 116.8h.2M24.3 116h.2M24.3 115.3h.2M24.3 114.6h.2"/>
<path d="M24.3 113.8h.2M24.3 113.1h.2M24.3 119h.2M24.3 119.7h.2M24.4 113v.2M24.4 113.7v.2M24.4 114.5v.2M24.4 115.2v.2M24.4 116v.1M24.4 116.7v.2M24.4 117.4v.2M24.4 118.2v.1"/>
<path d="M24.4 118.9v.2M24.4 119.6v.2M24.5 110a1.07 1.07 0 0 1 .7-1.4 1.07 1.07 0 0 1 1.3 .8l.4 1.6M24.7 117.9h.2M24.7 117.1h.2M24.7 116.4h.2M24.7 115.7h.2M24.7 114.9h.2M24.7 114.2h.2M24.7 113.5h.2M24.7 118.6h.2M24.7 119.4h.2"/>
<path d="M24.7 112.7h.2M24.8 112.6v.2M24.8 113.4v.1M24.8 114.1v.2M24.8 114.8v.2M24.8 115.6v.2M24.8 116.3v.2M24.8 117.1v.1M24.8 117.8v.2M24.8 118.5v.2M24.8 119.3v.1M24.8 120v.2"/>
<path d="M25.1 118.2h.2M25.1 117.5h.2M25.1 116.8h.2M25.1 116h.2M25.1 115.3h.2M25.1 114.6h.2M25.1 113.8h.2M25.1 113.1h.2M25.1 112.4h.2M25.1 119h.2M25.1 119.7h.2M25.2 112.2v.2"/>
<path d="M25.2 113v.2M25.2 113.7v.2M25.2 114.5v.2M25.2 115.2v.2M25.2 116v.1M25.2 116.7v.2M25.2 117.4v.2M25.2 118.2v.1M25.2 118.9v.2M25.2 119.6v.2M25.4 117.9h.2M25.4 117.1h.2"/>
<path d="M25.4 116.4h.2M25.4 115.7h.2M25.4 114.9h.2M25.4 114.2h.2M25.4 113.5h.2M25.4 118.6h.2M25.4 119.4h.2M25.4 112.7h.2M25.5 112.6v.2M25.5 113.4v.1M25.5 114.1v.2M25.5 114.8v.2"/>
<path d="M25.5 115.6v.2M25.5 116.3v.2M25.5 117.1v.1M25.5 117.8v.2M25.5 118.5v.2M25.5 119.3v.1M25.5 120v.2M25.8 118.2h.2M25.8 117.5h.2M25.8 116.8h.2M25.8 116h.2M25.8 115.3h.2"/>
<path d="M25.8 114.6h.2M25.8 113.8h.2M25.8 113.1h.2M25.8 112.4h.2M25.8 119h.2M25.8 119.7h.2M25.9 108.6l.4 .3 1.1 1.8M25.9 112.2v.2M25.9 113v.2M25.9 113.7v.2M25.9 114.5v.2M25.9 115.2v.2"/>
<path d="M25.9 116v.1M25.9 116.7v.2M25.9 117.4v.2M25.9 118.2v.1M25.9 118.9v.2M25.9 119.6v.2M26.2 117.9h.2M26.2 117.1h.2M26.2 116.4h.2M26.2 115.7h.2M26.2 114.9h.2M26.2 114.2h.2"/>
<path d="M26.2 113.5h.2M26.2 112h.2M26.2 118.6h.2M26.2 119.4h.2M26.2 112.7h.2M26.3 111.9v.2M26.3 112.6v.2M26.3 113.4v.1M26.3 114.1v.2M26.3 114.8v.2M26.3 115.6v.2M26.3 116.3v.2"/>
<path d="M26.3 117.1v.1M26.3 117.8v.2M26.3 118.5v.2M26.3 119.3v.1M26.3 120v.2M26.4 109.5a.87 .87 0 0 0-1.1-.7 .87 .87 0 0 0-.6 1.1l.1 .5-.1 .1-.2-.5M26.4 109.5l.3 1.6M26.5 118.2h.2M26.5 117.5h.2M26.5 116.8h.2M26.5 116h.2M26.5 115.3h.2"/>
<path d="M26.5 114.6h.2M26.5 113.8h.2M26.5 113.1h.2M26.5 112.4h.2M26.5 119h.2M26.5 119.7h.2M26.6 111.7h.1M26.6 109.4v.1M26.6 112.2v.2M26.6 113v.2M26.6 113.7v.2M26.6 114.5v.2"/>
<path d="M26.6 115.2v.2M26.6 116v.1M26.6 116.7v.2M26.6 117.4v.2M26.6 118.2v.1M26.6 118.9v.2M26.6 119.6v.2M26.7 111.1l-.1 .4-.2 .1-2.6 .9M26.7 110h.2M26.7 111.6h.1M26.8 109.9v.1M26.9 111a.7 .7 0 0 1-.5 .8l-2.6 .9"/>
<path d="M26.9 117.9h.2M26.9 117.1h.2M26.9 116.4h.2M26.9 115.7h.2M26.9 114.9h.2M26.9 114.2h.2M26.9 113.5h.2M26.9 112h.2M26.9 111.2h.2M26.9 110.5h.2M26.9 118.6h.2M26.9 119.4h.2"/>
<path d="M26.9 112.7h.2M27 110.4v.2M27 111.1v.2M27 111.9v.2M27 112.6v.2M27 113.4v.1M27 114.1v.2M27 114.8v.2M27 115.6v.2M27 116.3v.2M27 117.1v.1M27 117.8v.2"/>
<path d="M27 118.5v.2M27 119.3v.1M27 120v.2M27.3 118.2h.2M27.3 117.5h.2M27.3 116.8h.2M27.3 116h.2M27.3 115.3h.2M27.3 114.6h.2M27.3 113.8h.2M27.3 113.1h.2M27.3 112.4h.2"/>
<path d="M27.3 111.6h.2M27.3 110.9h.2M27.3 119h.2M27.3 119.7h.2M27.4 110.8v.2M27.4 111.5v.2M27.4 112.2v.2M27.4 113v.2M27.4 113.7v.2M27.4 114.5v.2M27.4 115.2v.2M27.4 116v.1"/>
<path d="M27.4 116.7v.2M27.4 117.4v.2M27.4 118.2v.1M27.4 118.9v.2M27.4 119.6v.2M27.4 110.6l.1 .4v12.4h-.2M24 123.8h.2M24 120.1h.2M24 120.8h.2M24 121.6h.2M24 122.3h.2M24 123h.2"/>
<path d="M24 124.5h.2M24 125.2h.2M24 126h.2M24 126.7h.2M24 120.7v.2M24 121.5v.2M24 122.2v.2M24 123v.1M24 123.7v.2M24 124.4v.2M24 125.2v.1M24 125.9v.2"/>
<path d="M24 126.6v.2M24.3 120.5h.2M24.3 121.2h.2M24.3 121.9h.2M24.3 122.7h.2M24.3 123.4h.2M24.3 124.1h.1M24.3 124.9h.1M24.3 125.6h.1M24.3 126.4h.1M24.3 127.1h.2M24.3 126.6l.1 .3 .5 .3"/>
<path d="M24.4 120.4v.1M24.4 121.1v.2M24.4 121.8v.2M24.4 122.6v.2M24.4 123.3v.2M24.4 127v.2M24.5 126.6l.2 .3 .2 .1 1.3-.2M24.6 124v2.6M24.7 120.1h.2M24.7 120.8h.2M24.7 121.6h.2M24.7 122.3h.2"/>
<path d="M24.7 123h.2M24.7 123.8l-.2 .2M24.7 123.6l-.3 .4v2.6M24.7 123.6h2.6M24.7 123.8h2.6M24.8 120.7v.2M24.8 121.5v.2M24.8 122.2v.2M24.8 123v.1M24.8 127.3h.2M24.9 127.2v.2M25.1 120.5h.2"/>
<path d="M25.1 121.2h.2M25.1 121.9h.2M25.1 122.7h.2M25.1 123.4h.2M25.2 120.4v.1M25.2 121.1v.2M25.2 121.8v.2M25.2 122.6v.2M25.2 123.3v.2M25.4 120.1h.2M25.4 120.8h.2M25.4 121.6h.2"/>
<path d="M25.4 122.3h.2M25.4 123h.2M25.5 120.7v.2M25.5 121.5v.2M25.5 122.2v.2M25.5 123v.1M25.6 127.2h.1M25.7 127.1v.2M25.8 120.5h.2M25.8 121.2h.2M25.8 121.9h.2M25.8 122.7h.2"/>
<path d="M25.8 123.4h.2M25.9 120.4v.1M25.9 121.1v.2M25.9 121.8v.2M25.9 122.6v.2M25.9 123.3v.2M26 127.1h.2M26.1 125.2a.26 .26 0 0 1 .3 0 .26 .26 0 0 1 .1 .2M26.1 125.2l-.6 .7-.1-.2 .7-.7 .5 .1 .1 .2M26.1 127v.1M26.2 120.1h.2M26.2 120.8h.2"/>
<path d="M26.2 121.6h.2M26.2 122.3h.2M26.2 123h.2M26.3 120.7v.2M26.3 121.5v.2M26.3 122.2v.2M26.3 123v.1M26.3 125.4l-.1-.1-.2 .3-.2-.1M26.4 125.4l.1 1.2-.3 .2M26.5 125.4l.3 1.6-.2 .2M26.5 120.5h.2M26.5 121.2h.2"/>
<path d="M26.5 121.9h.2M26.5 122.7h.2M26.5 123.4h.2M26.5 127.1h.2M26.6 120.4v.1M26.6 121.1v.2M26.6 121.8v.2M26.6 122.6v.2M26.6 123.3v.2M26.6 127v.2M26.7 126.5a.65 .65 0 0 1-.7 .5l-1.1 .2M26.7 125.3l.2 1.7"/>
<path d="M26.9 120.1h.2M26.9 120.8h.2M26.9 121.6h.2M26.9 122.3h.2M26.9 123h.2M27 120.7v.2M27 121.5v.2M27 122.2v.2M27 123v.1M27.3 120.5h.2M27.3 121.2h.2M27.3 121.9h.2"/>
<path d="M27.3 122.7h.2M27.4 120.4v.1M27.4 121.1v.2M27.4 121.8v.2M27.4 122.6v.2M27.4 123.3v.2M27.5 123.4l-.2 .2M27.7 123.4l-.4 .4"/>
</g>
<path d="M23.6 112.8h.1M25.5 108.4h.1M27.7 111h.1M26.3 125h.1" fill="none" stroke="#000" stroke-width=".2"/>
<!-- layer: ANNOTATIONS -->
<path d="M27.7 105.6h.1M19.7 125h.1" fill="none" stroke="#000" stroke-width=".2"/>
<!-- layer: TITLE BLOCK -->
<g fill="none" stroke="#000" stroke-width=".25">
<path d="M3.2 3.3h272.6v209.4h-272.6zM60.3 3.3v166.9h-57.1M235 8.2h36v10.4h-36zM235 15.1h36M244.5 11.7h26.5M244.5 8.2v10.4M3.2 54.3h57.1M24.2 52.2h15.1M24.7 99.6h14.2M3.2 101.2h57.1M3.2 135.9h57.1M20.6 133.1h20.1"/>
<path d="M3.2 140.1h57.1M3.2 144.2h57.1M3.2 148.4h57.1M3.2 156.9h57.1M28.4 140.1v30.1M29.5 149.3h2.4v2.4h-2.4zM29.5 153.5h2.4v2.3h-2.4zM29.5 157.9h2.4v2.3h-2.4zM3.2 165.5h57.1M29.5 162.1h2.3v2.3h-2.3zM29.5 166.4h2.4v2.3h-2.4zM40.1 166.4h2.3v2.3h-2.3z"/>
<path d="M3.2 200h67.9M3.2 195.8h167.8M3.2 191.7h167.8v21M29.6 191.7v21M71.1 191.7v21M90.3 191.7v21M3.2 208.6h67.9M3.2 204.4h67.9M209.6 207h43.2M230.9 201.3v11.4M252.8 201.3v11.4M275.8 201.3h-66.2v11.4"/>
</g>
<!-- layer: 0 -->
<path d="M257.8 11.7v6.9" fill="none" stroke="#000" stroke-width=".25"/>
<text font-size="7.2" x="224.9" y="195.5">STORMTITE™</text>
<g font-size="2.5">
<text x="24.7" y="45.3">1/4&quot; SETBACK</text>
<text x="32.1" y="65.2">3&quot;X3&quot;X20' STEEL</text>
<text x="32" y="71.3">DOOR BY OHD CORP.</text>
<text x="32.1" y="68.3">TUBE SUPPLIED WITH</text>
</g>
<g font-size="2.4">
<text x="245.7" y="11.1">STANDARD MAX. VALUES</text>
<text x="236.6" y="12.7">MODEL</text>
<text x="238" y="17.8">625</text>
<text x="248.1" y="14.4">WIDTH</text>
<text x="249.4" y="17.8">30' 4&quot;</text>
<text x="260.7" y="14.4">HEIGHT</text>
<text x="261.8" y="17.8">28' 4&quot;</text>
<text x="24.2" y="51.7">Z GUIDE DETAIL</text>
<text x="24.7" y="99.1">F TUBE DETAIL</text>
<text x="20.6" y="132.6">F-265I SLAT SECTION</text>
<text x="7.5" y="143">OPENING WIDTH</text>
<text x="26.1" y="138.8">OPTIONS</text>
<text x="7.5" y="147.2">OPENING HEIGHT</text>
<text x="8.1" y="151.3">HOOD OPTIONS</text>
<text x="32.9" y="155.5">ROUND</text>
<text x="32.9" y="151.4">OCTAGON</text>
<text x="5.4" y="159.9">GUIDE TYPE OPTIONS</text>
<text x="32.9" y="159.9">F TUBES</text>
<text x="32.9" y="164.1">Z GUIDES</text>
<text x="5.4" y="168.4">CHAIN HOIST COVER</text>
<text x="33" y="168.4">WITH</text>
<text x="43.6" y="168.5">WITHOUT</text>
<text x="8.4" y="194.7">COMPONENT</text>
<text x="42.9" y="194.7">MATERIAL</text>
<text x="73.7" y="194.7">OPERATION</text>
<text x="91.7" y="194.7">NOTES:</text>
<text x="11.4" y="202.8">CURTAIN</text>
<text x="13" y="198.8">HOOD</text>
<text x="36.9" y="198.6">24 GA. GALVANIZED STEEL</text>
<text x="37.6" y="202.9">24 GA. GALVANIZED STEEL</text>
<text x="91.9" y="198.6">WIND LOAD: 20 PSF</text>
<text x="210.4" y="203.6">DWG. NO.</text>
<text x="213.2" y="199.8">625 INSULATED HEAVY-DUTY ROLLING DOORS - BETWEEN JAMBS</text>
<text x="231.4" y="203.4">DATE:</text>
<text x="12.2" y="207.3">GUIDES</text>
<text x="43.3" y="207.2">STEEL ANGLES</text>
<text x="72.8" y="204.5">CHAIN HOIST LH</text>
<text x="210.3" y="209.1">SHEET</text>
<text x="231.6" y="209">BY:</text>
<text x="9.8" y="211.5">BOTTOM BAR</text>
<text x="43.1" y="211.6">STEEL ANGLES</text>
</g>
<g font-size="2.1">
<text x="30.4" y="106.3">3/4&quot;</text>
<text x="35" y="112.2">FOAMED IN PLACE</text>
<text x="35.2" y="109.7">2 LB. DENSITY</text>
<text x="17.6" y="118.4">2 5/8&quot;</text>
<text x="35" y="117.2">FOAM THERMAL</text>
<text x="35.1" y="114.7">POLYURETHANE</text>
<text x="35.2" y="119.7">VALUE R-7.7 U-.13</text>
<text x="35.1" y="124.5">BACK COVER</text>
</g>
<g font-size="2">
<text x="203.8" y="35.3">PROJECTION</text>
<text x="137.5" y="42.5">B</text>
<text x="194.9" y="47.5">HOOD BAFFLE</text>
<text x="199.1" y="45.2">INTERNAL</text>
<text x="252.5" y="44.5">1 1/2&quot;</text>
<text x="181.9" y="59.6">CHARGE</text>
<text x="182" y="62">WHEEL</text>
<text x="181.8" y="73.2">EXPANSION</text>
<text x="181.8" y="75.6">BOLTS SIZED</text>
<text x="182" y="78">AND SPACED</text>
<text x="182" y="80.3">ACCORDINGLY</text>
<text x="254.8" y="82.8">TOTAL</text>
<text x="181.9" y="84.8">JAMB BEYOND</text>
<text x="254.2" y="85.2">HEIGHT</text>
<text x="245.4" y="93.1">OPENING</text>
<text x="246.2" y="95.5">HEIGHT</text>
<text x="75.3" y="112.1">A</text>
<text x="178.1" y="112.1">A</text>
<text x="137.5" y="127.7">B</text>
<text x="161.8" y="126.1">WEATHER STRIP</text>
<text x="235.9" y="126.1">FINISHED FLOOR</text>
<text x="124.1" y="134">ELEVATION</text>
<text x="218.8" y="133.8">SECTION B-B</text>
<text x="97.6" y="143.7">WEATHERSTRIPPED</text>
<text x="217.8" y="143.1">MIN.</text>
<text x="218.7" y="140.2">PROJECTION</text>
<text x="227.3" y="143.1">MAX.</text>
<text x="97.5" y="146.1">GUIDES EXTERIOR</text>
<text x="215.8" y="145.5">12&quot; X 14&quot;</text>
<text x="225.6" y="145.5">32&quot; X 34&quot;</text>
<text x="119.7" y="160.1">OPENING WIDTH</text>
<text x="123.3" y="170.8">SECTION A-A</text>
</g>
</svg>
